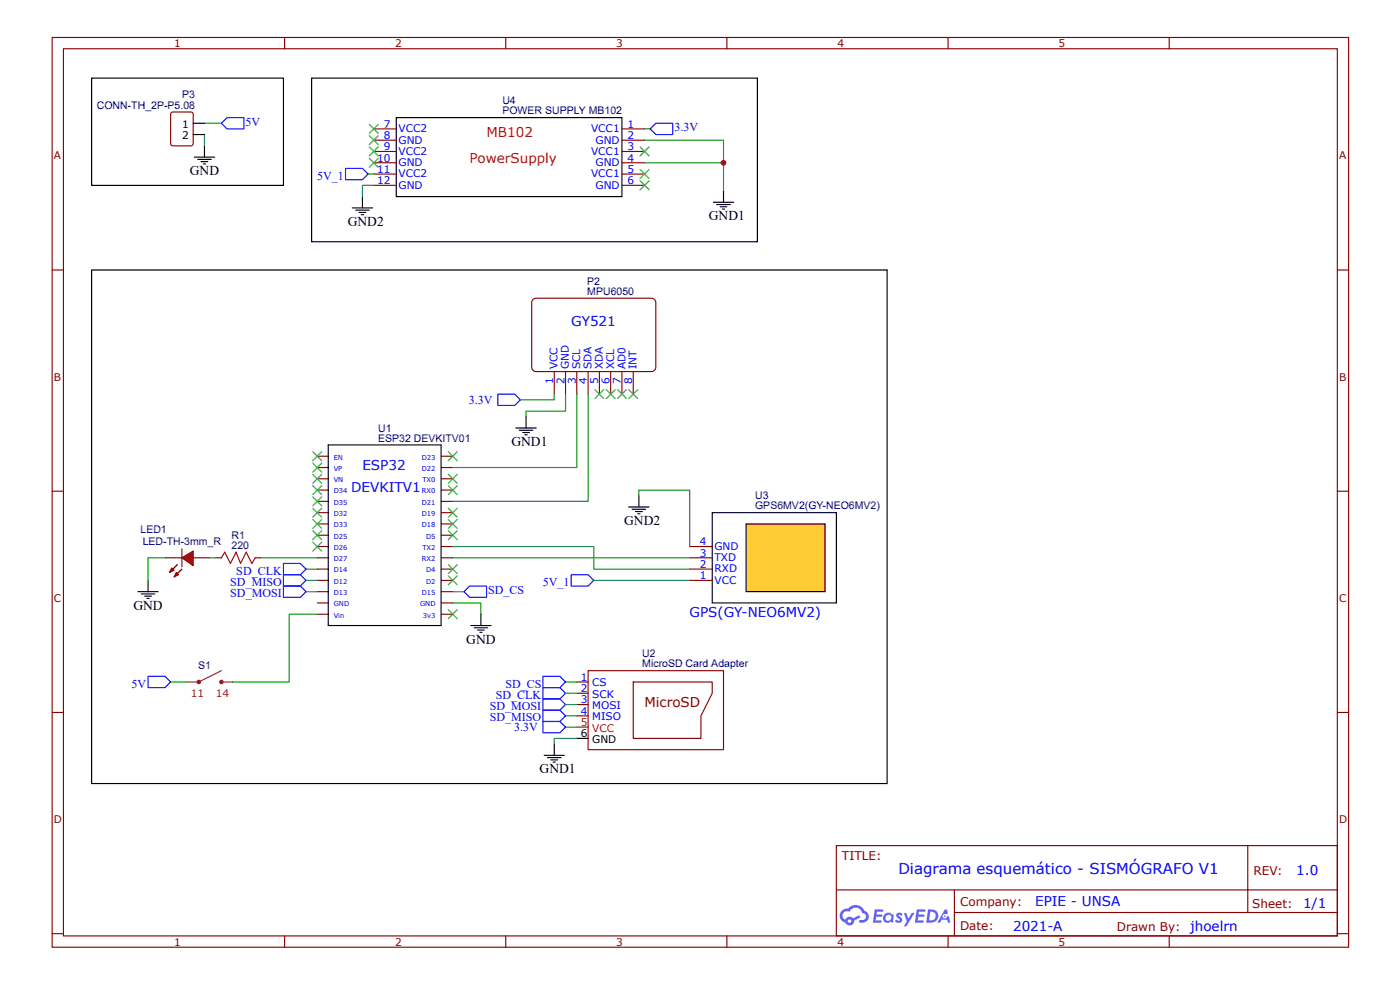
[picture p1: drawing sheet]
<svg xmlns="http://www.w3.org/2000/svg" width="420mm" height="297mm" viewBox="0 0 420 297" stroke-linecap="round" stroke-linejoin="round" font-family="sans-serif">
<g fill="none" stroke="#800" stroke-width=".34">
<path d="M15.6 11.2h389.2v273h-389.2zM19 14.6h382.4v266.2h-382.4zM85.4 11.2v3.4M151.8 11.2v3.4M218.2 11.2v3.4M284.6 11.2v3.4M350.9 11.2v3.4M15.6 81h3.4M401.4 81h3.4M15.6 147.4h3.4M401.4 147.4h3.4M15.6 213.8h3.4"/>
<path d="M401.4 213.8h3.4M251 253.7h150.4v27.1h-150.4zM374.5 253.8v20M251.1 267h150.2M286.5 273.8h114.8M286.5 267v13.6M15.6 280.1h3.4M85.4 280.8v3.4M151.8 280.8v3.4M218.2 280.8v3.4M284.6 280.8v3.4M350.9 280.8v3.4"/>
<path d="M401.4 280.1h3.4"/>
</g>
<g fill="#58f">
<path d="M269.2 274.1a1.17 1.17 0 0 1 1.7 .2l-.4 .6a.45 .45 0 0 0-.3-.4 .45 .45 0 0 0-.5 .2l.2 .2a1.09 1.09 0 0 1 .7 1.7 1.09 1.09 0 0 1-1.8 0l-.2-.2 .4-.5 .7 .4a.28 .28 0 0 0 .4-.3 .28 .28 0 0 0-.3-.3 1 1 0 0 1-.6-1.6z"/>
<path d="M271.3 273.9h.7l.6 1.8 1.1-1.8h.8l-2.4 4h-.8l.9-1.4z"/>
<path d="M262.5 272.9h2.3l.3 .1-.1 .5-1.8 .1-.1 .8h1.5l.3 .4-.4 .3h-1.5l-.1 1.1h1.6l.2 .3-.2 .3-2.5 .1z"/>
<path d="M275.2 272.9h2.2l.3 .1-.1 .5-1.7 .1-.2 .8h1.5l.3 .3-.4 .4h-1.5l-.1 1.1h1.6l.2 .3-.2 .3-2.5 .1z"/>
<path d="M283.6 272.9h.6l.3 1.2-.5 .3a.67 .67 0 0 0-1 .2 .67 .67 0 0 0 .4 1 .67 .67 0 0 0 .8-.6l.5-.3 .6 2.1h-.8l-.2-.8h-1.7l-.4 .8h-.9z"/>
<path d="M278.5 272.9l-.5 4h1.3a2.02 2.02 0 0 0 2.3-2.1 2.02 2.02 0 0 0-2.4-1.9zM279.2 273.6a1.37 1.37 0 0 1 1.6 1.5 1.37 1.37 0 0 1-1.9 1.1z"/>
<path d="M265.4 274.4a1.48 1.48 0 0 0-.1 2.1 1.48 1.48 0 0 0 2.1 .1l.6 .3 .3-2.3-.6-.2a1.43 1.43 0 0 0-2.3 0zM265.7 275.4a.9 .9 0 0 1 1.8 0 .9 .9 0 0 1-1.8 0z"/>
<path d="M252.7 273.2a2.1 2.1 0 0 0 1 3.6 1.38 1.38 0 0 0 1.6 .9 1.38 1.38 0 0 0 1.1-1.4l1.9-1-.4-.7-1.9 .9a1.41 1.41 0 0 0-2.3 .4 1.33 1.33 0 0 1-.6-1.8 1.33 1.33 0 0 1 1.9-.5 2.04 2.04 0 0 1 2.1-1.2 2.04 2.04 0 0 1 1.8 1.6 1.09 1.09 0 0 1 1 1.3 1.09 1.09 0 0 1-1.6 .7 .42 .42 0 0 0-.5 .4 .42 .42 0 0 0 .4 .5 1.91 1.91 0 0 0 2.4-1.2 1.91 1.91 0 0 0-1.2-2.4 3 3 0 0 0-5-.7l-.8 .1zM254.5 276.4a.52 .52 0 0 1 1 0 .52 .52 0 0 1-1 0z"/>
<circle cx="283.6" cy="274.9" r=".25"/>
</g>
<g fill="none" stroke="#800" stroke-width=".34">
<path d="M95.2 136.9h3.4M132.5 136.9h3.4M95.2 140.3h3.4M95.2 143.7h3.4M95.2 147.1h3.4M95.2 150.4h3.4M95.2 153.8h3.4M95.2 157.2h3.4M132.5 140.3h3.4M132.5 143.7h3.4M132.5 147.1h3.4M132.5 150.4h3.4"/>
<path d="M132.5 153.8h3.4M132.5 157.2h3.4M95.2 160.6h3.4M95.2 164h3.4M95.2 167.4h3.4M95.2 170.8h3.4M95.2 174.1h3.4M95.2 177.5h3.4M132.5 160.6h3.4M132.5 164h3.4M132.5 167.4h3.4M132.5 170.8h3.4"/>
<path d="M132.5 174.1h3.4M132.5 177.5h3.4M95.2 180.9h3.4M95.2 184.3h3.4M132.5 180.9h3.4M132.5 184.3h3.4"/>
</g>
<path d="M98.5 133.5h33.9v54.2h-33.9z" fill="none" stroke="#000" stroke-width=".34"/>
<path d="M54.6 167.4l3.4-2.1v4.4z" fill="#f00"/>
<path d="M54.6 167.4l3.4-2.1v4.4zM54.6 164.7v5.4" fill="none" stroke="#800" stroke-width=".34"/>
<path d="M54.6 170.8l-1.4 1.3z" fill="#800"/>
<path d="M54.6 170.8l-1.4 1.3" fill="none" stroke="#800" stroke-width=".34"/>
<path d="M53.2 169.4l-1.3 1.4z" fill="#800"/>
<path d="M53.2 169.4l-1.3 1.4" fill="none" stroke="#800" stroke-width=".34"/>
<path d="M52.9 171.8l.7 .7-1.4 .6z" fill="#f00"/>
<path d="M52.9 171.8l.7 .7-1.4 .6z" fill="none" stroke="#800" stroke-width=".34"/>
<path d="M51.5 170.4l.7 .7-1.3 .7z" fill="#f00"/>
<g fill="none" stroke="#800" stroke-width=".34">
<path d="M166.4 111.5v6.8M169.7 111.5v6.8M173.1 111.5v6.8M176.5 111.5v6.8M179.9 111.5v6.8M183.3 111.5v6.8M186.7 111.5v6.8M190.1 111.5v6.8M49.5 167.4h5.1M51.5 170.4l.7 .7-1.3 .7zM58 167.4h5.1M173.1 204.6h3.4"/>
<path d="M173.1 208h3.4M173.1 211.4h3.4M173.1 214.8h3.4M176.5 201.2h40.7v23.7h-40.7zM190.1 204.6h23.7v3.4l-3.4 6.8v6.8h-20.3z"/>
</g>
<path d="M160 89.9l.9-.4h34.6l.7 .2 .5 .5 .1 .6v19.3l-.1 .7-.5 .5-.7 .2h-34.6l-.6-.2-.5-.5-.2-.7v-19.3z" fill="none" stroke="#800000" stroke-width=".34"/>
<path d="M61.4 37h5M61.4 40.4v3.4M166.4 118.3v1.7h-10.2M169.7 118.3v5h-11.8v1.7M173.1 118.3v22h-37.2M176.5 118.3v32.1h-40.6" fill="none" stroke="#080" stroke-width=".34"/>
<path d="M68.1 35.3h5.1v3.4h-5.1l-1.7-1.7zM149.4 118.3h5.1l1.7 1.7-1.7 1.7h-5.1z" fill="none" stroke="#00f" stroke-width=".34"/>
<path d="M58.3 47.1h6.1M59.3 47.8h4.1M60.4 48.5h2M61 49.2h.7M61.4 43.8v3.3M213.8 153.8h37.2v27.1h-37.2zM173.1 221.6h3.4" fill="none" stroke="#000" stroke-width=".34"/>
<path d="M173.1 218.2h3.4" fill="none" stroke="#f00" stroke-width=".34"/>
<path d="M223.9 157.2h23.7v20.3h-23.7z" fill="#fc3"/>
<g fill="none" stroke="#000" stroke-width=".34">
<path d="M27.5 23.4h57.6v32.2h-57.6zM58 37h3.4M93.5 23.4h133.8v49.1h-133.8zM118.9 35.3h67.8v23.7h-67.8zM58 40.4h3.4M108.8 59v3.4M217.2 57.3v3.4M105.7 62.4h6.1M106.8 63.1h4M107.8 63.7h2M108.4 64.4h.7M214.1 60.7h6.1"/>
<path d="M215.1 61.4h4.1M216.1 62h2.1M216.8 62.7h.7M154.8 128.4h6.1M155.9 129.1h4M156.9 129.8h2M157.6 130.5h.6M157.9 125v3.4M188.7 152.1h6.1M189.7 152.8h4.1M190.7 153.5h2.1M191.4 154.2h.7"/>
<path d="M191.8 148.7v3.4M223.9 157.2h23.7v20.3h-23.7zM41.4 177.5h6.1M42.4 178.2h4.1M43.4 178.9h2.1M44.1 179.6h.7M44.4 174.1v3.4M141.3 187.7h6.1M142.3 188.4h4.1M143.3 189h2.1M144 189.7h.7M144.3 184.3v3.4"/>
<path d="M163.3 226.6h6.1M164.3 227.3h4.1M165.3 228h2.1M166 228.7h.7M166.4 223.3v3.3"/>
</g>
<g fill="none" stroke="#800" stroke-width=".34">
<path d="M51.4 33.8l.5-.2h5.4l.6 .3 .1 9.2-.3 .5-5.8 .2-.6-.3-.1-9.2zM112.2 38.7h6.7M186.7 38.7h6.7M112.2 42.1h6.7M112.2 52.2h6.7M112.2 55.6h6.7M112.2 45.5h6.7M112.2 48.8h6.7M186.7 42.1h6.7M186.7 52.2h6.7M186.7 55.6h6.7M186.7 45.5h6.7"/>
<path d="M186.7 48.8h6.7M64.8 167.4h1.6M76.6 167.4h1.7M207 174.1h6.8M207 170.8h6.8M207 167.4h6.8M207 164h6.8"/>
</g>
<g fill="none" stroke="#00f" stroke-width=".34">
<path d="M195.1 38.7l1.7-1.7h5.1v3.4h-5.1zM103.7 50.5h5.1l1.7 1.7-1.7 1.7h-5.1zM85.1 169.1h5.1l1.6 1.7-1.6 1.7h-5.1zM85.1 172.5h5.1l1.6 1.6-1.6 1.7h-5.1zM85.1 175.8h5.1l1.6 1.7-1.6 1.7h-5.1zM139.3 177.5l1.7-1.7h5v3.4h-5zM171.4 172.5h5.1l1.7 1.6-1.7 1.7h-5.1zM44.4 202.9h5.1l1.7 1.7-1.7 1.7h-5.1zM163 202.9h5l1.7 1.7-1.7 1.7h-5zM163 206.3h5l1.7 1.7-1.7 1.7h-5zM163 213.1h5l1.7 1.7-1.7 1.7h-5zM163 209.7h5l1.7 1.7-1.7 1.7h-5z"/>
<path d="M163 216.5h5l1.7 1.7-1.7 1.7h-5z"/>
</g>
<g fill="none" stroke="#080" stroke-width=".34">
<path d="M193.4 38.7h1.7M110.5 52.2h1.7M112.2 55.6h-3.4v3.4M193.4 42.1h23.8v15.2M193.4 48.8h23.8M191.8 148.7v-1.6h15.2v16.9M49.5 167.4h-5.1v6.7M63.1 167.4h1.7M78.3 167.4h16.9M91.8 174.1h3.4M91.8 170.8h3.4M91.8 177.5h3.4"/>
<path d="M135.9 164h42.3v6.8h28.8M135.9 177.5h3.4M135.9 167.4h71.1M178.2 174.1h28.8M95.2 184.3h-8.4v20.3h-17M135.9 180.9h8.4v3.4M51.2 204.6h5.1M169.7 204.6h3.4M169.7 208h3.4M169.7 211.4h3.4M169.7 214.8h3.4M169.7 218.2h3.4"/>
<path d="M173.1 221.6h-6.7v1.7"/>
</g>
<path d="M66.4 201.2l-6.7 3.4h-3.4M66.4 204.6h3.4" fill="none" stroke="#8d2323" stroke-width=".34"/>
<g fill="none" stroke="#8d2323" stroke-width=".68" stroke-linecap="butt">
<circle cx="59.7" cy="204.6" r=".34"/>
<circle cx="66.4" cy="204.6" r=".34"/>
</g>
<g fill="#000">
<path d="M110.8 37.3l2.7 2.7zM110.8 40l2.7-2.7z"/>
<path d="M110.8 40.7l2.7 2.7zM113.5 40.7l-2.7 2.7z"/>
<path d="M110.8 44.1l2.7 2.7zM110.8 46.8l2.7-2.7z"/>
<path d="M110.8 47.5l2.7 2.7zM110.8 50.2l2.7-2.7z"/>
<path d="M192.1 50.9l2.7 2.7zM194.8 50.9l-2.7 2.7z"/>
<path d="M192.1 54.3l2.7 2.7zM194.8 54.3l-2.7 2.7z"/>
<path d="M192.1 44.1l2.7 2.7zM194.8 44.1l-2.7 2.7z"/>
<path d="M178.5 116.9l2.8 2.7zM181.3 116.9l-2.8 2.7z"/>
<path d="M181.9 116.9l2.7 2.7zM184.6 116.9l-2.7 2.7z"/>
<path d="M185.3 116.9l2.7 2.7zM188 116.9l-2.7 2.7z"/>
<path d="M188.7 116.9l2.7 2.7zM191.4 116.9l-2.7 2.7z"/>
<path d="M93.9 138.9l2.7 2.7zM96.6 138.9l-2.7 2.7z"/>
<path d="M93.9 135.5l2.7 2.7zM96.6 135.5l-2.7 2.7z"/>
<path d="M134.5 135.5l2.7 2.7zM137.2 135.5l-2.7 2.7z"/>
<path d="M93.9 159.2l2.7 2.8zM96.6 159.2l-2.7 2.8z"/>
<path d="M93.9 155.9l2.7 2.7zM96.6 155.9l-2.7 2.7z"/>
<path d="M93.9 152.5l2.7 2.7zM96.6 152.5l-2.7 2.7z"/>
<path d="M93.9 149.1l2.7 2.7zM96.6 149.1l-2.7 2.7z"/>
<path d="M93.9 145.7l2.7 2.7zM96.6 145.7l-2.7 2.7z"/>
<path d="M93.9 142.3l2.7 2.7zM96.6 142.3l-2.7 2.7z"/>
<path d="M134.5 142.3l2.7 2.7zM137.2 142.3l-2.7 2.7z"/>
<path d="M134.5 145.7l2.7 2.7zM137.2 145.7l-2.7 2.7z"/>
<path d="M134.5 152.5l2.7 2.7zM137.2 152.5l-2.7 2.7z"/>
<path d="M134.5 155.9l2.7 2.7zM137.2 155.9l-2.7 2.7z"/>
<path d="M134.5 159.2l2.7 2.8zM137.2 159.2l-2.7 2.8z"/>
<path d="M93.9 162.6l2.7 2.7zM96.6 162.6l-2.7 2.7z"/>
<path d="M134.5 169.4l2.7 2.7zM137.2 169.4l-2.7 2.7z"/>
<path d="M134.5 172.8l2.7 2.7zM137.2 172.8l-2.7 2.7z"/>
<path d="M134.5 183l2.7 2.7zM137.2 183l-2.7 2.7z"/>
</g>
<g fill="none" stroke="#3c3" stroke-width=".34">
<path d="M110.8 37.3l2.7 2.7M113.5 37.3l-2.7 2.7M110.8 40.7l2.7 2.7M110.8 44.1l2.7 2.7M110.8 47.5l2.7 2.7M113.5 40.7l-2.7 2.7M113.5 44.1l-2.7 2.7M113.5 47.5l-2.7 2.7M192.1 50.9l2.7 2.7M192.1 54.3l2.7 2.7M192.1 44.1l2.7 2.7M194.8 54.3l-2.7 2.7"/>
<path d="M194.8 50.9l-2.7 2.7M194.8 44.1l-2.7 2.7M178.5 116.9l2.8 2.7M181.3 116.9l-2.8 2.7M181.9 116.9l2.7 2.7M184.6 116.9l-2.7 2.7M185.3 116.9l2.7 2.7M188 116.9l-2.7 2.7M188.7 116.9l2.7 2.7M191.4 116.9l-2.7 2.7M93.9 138.9l2.7 2.7M93.9 135.5l2.7 2.7"/>
<path d="M96.6 138.9l-2.7 2.7M96.6 135.5l-2.7 2.7M134.5 135.5l2.7 2.7M137.2 135.5l-2.7 2.7M93.9 159.2l2.7 2.8M93.9 155.9l2.7 2.7M93.9 152.5l2.7 2.7M93.9 149.1l2.7 2.7M93.9 145.7l2.7 2.7M93.9 142.3l2.7 2.7M96.6 159.2l-2.7 2.8M96.6 155.9l-2.7 2.7"/>
<path d="M96.6 152.5l-2.7 2.7M96.6 149.1l-2.7 2.7M96.6 145.7l-2.7 2.7M96.6 142.3l-2.7 2.7M134.5 142.3l2.7 2.7M134.5 145.7l2.7 2.7M134.5 152.5l2.7 2.7M134.5 155.9l2.7 2.7M134.5 159.2l2.7 2.8M137.2 142.3l-2.7 2.7M137.2 145.7l-2.7 2.7M137.2 152.5l-2.7 2.7"/>
<path d="M137.2 155.9l-2.7 2.7M137.2 159.2l-2.7 2.8M93.9 162.6l2.7 2.7M96.6 162.6l-2.7 2.7M134.5 169.4l2.7 2.7M134.5 172.8l2.7 2.7M137.2 169.4l-2.7 2.7M137.2 172.8l-2.7 2.7M134.5 183l2.7 2.7M137.2 183l-2.7 2.7"/>
</g>
<path d="M66.4 167.4l1.1-1.7 1.7 3.4 1.7-3.4 1.3 3.4 1.7-3.4 1.7 3.4 1-1.7" fill="none" stroke="#a00000" stroke-width=".34"/>
<circle cx="217.2" cy="48.8" r=".85" fill="#c00"/>
<path d="M27.5 81h238.8v154.1h-238.8z" fill="none" stroke="#000" stroke-width=".34"/>
<text font-size="4.5" fill="#00f" x="269.6" y="262.2">Diagrama esquemático - SISMÓGRAFO V1</text>
<g font-size="4.1" fill="#f00">
<text x="146" y="41.1">MB102</text>
<text x="141" y="48.8">PowerSupply</text>
</g>
<g font-size="4.1">
<text x="57" y="52.6">GND</text>
<text x="104.4" y="67.8">GND2</text>
<text x="212.8" y="66.1">GND1</text>
<text x="153.5" y="133.8">GND1</text>
<text x="187.4" y="157.6">GND2</text>
<text x="40" y="183">GND</text>
<text x="139.9" y="193.1">GND</text>
<text x="162" y="232.1">GND1</text>
</g>
<g font-size="4.1" fill="#00f">
<text x="171.4" y="97.9">GY521</text>
<text x="108.8" y="141">ESP32</text>
<text x="105.4" y="147.8">DEVKITV1</text>
<text x="207" y="185.1">GPS(GY-NEO6MV2)</text>
<text x="389.1" y="262.6">1.0</text>
<text x="310.7" y="271.8">EPIE - UNSA</text>
<text x="391.1" y="272.5">1/1</text>
<text x="304.1" y="279.3">2021-A</text>
<text x="357.2" y="279.2">jhoelrn</text>
</g>
<text font-size="4.1" fill="#800" x="193.4" y="212.1">MicroSD</text>
<g font-size="3.6" fill="#00f">
<text x="73.7" y="37.7">5V</text>
<text x="202.4" y="39.4">3.3V</text>
<text x="95.2" y="53.9">5V_1</text>
<text x="140.8" y="121.2">3.3V</text>
<text x="70.9" y="172.5">SD_CLK</text>
<text x="69.1" y="175.8">SD_MISO</text>
<text x="69.1" y="179.2">SD_MOSI</text>
<text x="146.5" y="178.3">SD_CS</text>
<text x="162.9" y="175.9">5V_1</text>
<text x="39.5" y="206.4">5V</text>
<text x="148.8" y="209.7">SD_CLK</text>
<text x="151.7" y="206.3">SD_CS</text>
<text x="147" y="213.1">SD_MOSI</text>
<text x="147" y="216.5">SD_MISO</text>
<text x="154.3" y="219.4">3.3V</text>
</g>
<g font-size="3.6" fill="#800">
<text x="252.7" y="258.1">TITLE:</text>
<text x="376.2" y="262.6">REV:</text>
<text x="288.1" y="271.8">Company:</text>
<text x="375.9" y="272.4">Sheet:</text>
<text x="288.1" y="279.1">Date:</text>
<text x="335.2" y="279.2">Drawn By:</text>
</g>
<g font-size="3.2" fill="#800">
<text x="52.2" y="14.1">1</text>
<text x="118.6" y="14.1">2</text>
<text x="185" y="14.1">3</text>
<text x="251.4" y="14.1">4</text>
<text x="317.7" y="14.1">5</text>
<text x="16.2" y="47.8">A</text>
<text x="401.9" y="47.8">A</text>
<text x="16.2" y="114.2">B</text>
<text x="401.9" y="114.2">B</text>
<text x="16.2" y="180.6">C</text>
<text x="401.9" y="180.6">C</text>
<text x="16.2" y="247">D</text>
<text x="401.9" y="247">D</text>
<text x="52.2" y="283.7">1</text>
<text x="118.6" y="283.7">2</text>
<text x="185" y="283.7">3</text>
<text x="251.4" y="283.7">4</text>
<text x="317.7" y="283.7">5</text>
</g>
<g font-size="3.2" fill="#000080">
<text x="54.7" y="29.5">P3</text>
<text x="29.1" y="32.6">CONN-TH_2P-P5.08</text>
<text x="150.8" y="34.3">POWER SUPPLY MB102</text>
<text x="150.8" y="31.2">U4</text>
<text x="176.3" y="88.5">MPU6050</text>
<text x="176.3" y="85.4">P2</text>
<text x="113.5" y="129.7">U1</text>
<text x="113.5" y="132.5">ESP32 DEVKITV01</text>
<text x="226.7" y="149.7">U3</text>
<text x="226.6" y="152.8">GPS6MV2(GY-NEO6MV2)</text>
<text x="42.2" y="160">LED1</text>
<text x="69.5" y="161.6">R1</text>
<text x="42.8" y="163.4">LED-TH-3mm_R</text>
<text x="69.5" y="164.7">220</text>
<text x="192.8" y="197.2">U2</text>
<text x="59.4" y="200.6">S1</text>
<text x="192.8" y="200.2">MicroSD Card Adapter</text>
</g>
<g font-size="3.2">
<text x="54.7" y="38.3">1</text>
<text x="54.7" y="41.7">2</text>
<text x="174.3" y="221.2">6</text>
<text x="177.8" y="222.9">GND</text>
</g>
<g font-size="3.2" fill="#00f">
<text x="115.2" y="38.3">7</text>
<text x="115.2" y="41.7">8</text>
<text x="119.6" y="39.7">VCC2</text>
<text x="177.4" y="39.7">VCC1</text>
<text x="188.4" y="38.3">1</text>
<text x="188.4" y="41.7">2</text>
<text x="115.2" y="45.1">9</text>
<text x="119.6" y="43.1">GND</text>
<text x="119.6" y="46.5">VCC2</text>
<text x="177.4" y="46.5">VCC1</text>
<text x="178.8" y="43.1">GND</text>
<text x="188.4" y="45.1">3</text>
<text x="113.2" y="51.9">11</text>
<text x="113.2" y="48.5">10</text>
<text x="119.6" y="53.2">VCC2</text>
<text x="119.6" y="49.9">GND</text>
<text x="177.4" y="53.2">VCC1</text>
<text x="178.8" y="49.9">GND</text>
<text x="188.4" y="51.9">5</text>
<text x="188.4" y="48.5">4</text>
<text x="113.2" y="55.3">12</text>
<text x="119.6" y="56.6">GND</text>
<text x="178.8" y="56.6">GND</text>
<text x="188.4" y="55.3">6</text>
<text x="167.4" y="110.8" transform="rotate(-90 167.4 110.8)">VCC</text>
<text x="170.8" y="110.8" transform="rotate(-90 170.8 110.8)">GND</text>
<text x="174.1" y="110.8" transform="rotate(-90 174.1 110.8)">SCL</text>
<text x="177.5" y="110.8" transform="rotate(-90 177.5 110.8)">SDA</text>
<text x="180.9" y="110.8" transform="rotate(-90 180.9 110.8)">XDA</text>
<text x="184.3" y="110.8" transform="rotate(-90 184.3 110.8)">XCL</text>
<text x="187.7" y="110.8" transform="rotate(-90 187.7 110.8)">AD0</text>
<text x="191.1" y="110.8" transform="rotate(-90 191.1 110.8)">INT</text>
<text x="166" y="115.2" transform="rotate(-90 166 115.2)">1</text>
<text x="169.4" y="115.2" transform="rotate(-90 169.4 115.2)">2</text>
<text x="172.8" y="115.2" transform="rotate(-90 172.8 115.2)">3</text>
<text x="176.2" y="115.2" transform="rotate(-90 176.2 115.2)">4</text>
<text x="179.6" y="115.2" transform="rotate(-90 179.6 115.2)">5</text>
<text x="183" y="115.2" transform="rotate(-90 183 115.2)">6</text>
<text x="186.3" y="115.2" transform="rotate(-90 186.3 115.2)">7</text>
<text x="189.7" y="115.2" transform="rotate(-90 189.7 115.2)">8</text>
<text x="210.1" y="167">3</text>
<text x="210.1" y="163.6">4</text>
<text x="214.4" y="165">GND</text>
<text x="210.1" y="173.8">1</text>
<text x="210.1" y="170.4">2</text>
<text x="214.4" y="171.8">RXD</text>
<text x="214.4" y="168.4">TXD</text>
<text x="214.4" y="175.2">VCC</text>
<text x="174.3" y="204.3">1</text>
<text x="174.3" y="207.7">2</text>
<text x="177.8" y="206">CS</text>
<text x="177.8" y="209.4">SCK</text>
<text x="174.3" y="211.1">3</text>
<text x="174.3" y="214.4">4</text>
<text x="177.8" y="212.8">MOSI</text>
<text x="177.8" y="216.1">MISO</text>
</g>
<g font-size="3.2" fill="#8d2323">
<text x="57.3" y="209">11</text>
<text x="64.8" y="209">14</text>
</g>
<g font-size="3.2" fill="#f00">
<text x="174.3" y="217.8">5</text>
<text x="177.8" y="219.5">VCC</text>
</g>
<g font-size="2" fill="#00f">
<text x="100.2" y="137.9">EN</text>
<text x="126.6" y="137.9">D23</text>
<text x="100.2" y="141.3">VP</text>
<text x="126.6" y="141.3">D22</text>
<text x="100.2" y="144.7">VN</text>
<text x="100.2" y="148.1">D34</text>
<text x="126.6" y="148.1">RX0</text>
<text x="126.8" y="144.7">TX0</text>
<text x="100.2" y="151.4">D35</text>
<text x="100.2" y="154.8">D32</text>
<text x="126.6" y="151.4">D21</text>
<text x="126.6" y="154.8">D19</text>
<text x="100.2" y="158.2">D33</text>
<text x="100.2" y="161.6">D25</text>
<text x="126.6" y="158.2">D18</text>
<text x="127.9" y="161.6">D5</text>
<text x="100.2" y="165">D26</text>
<text x="126.8" y="165">TX2</text>
<text x="100.2" y="168.4">D27</text>
<text x="100.2" y="171.8">D14</text>
<text x="126.6" y="168.4">RX2</text>
<text x="127.9" y="171.8">D4</text>
<text x="100.2" y="175.1">D12</text>
<text x="100.2" y="178.5">D13</text>
<text x="126.6" y="178.5">D15</text>
<text x="127.9" y="175.1">D2</text>
<text x="100.2" y="181.9">GND</text>
<text x="100.2" y="185.3">Vin</text>
<text x="126.1" y="181.9">GND</text>
<text x="127" y="185.3">3v3</text>
</g>
</svg>
